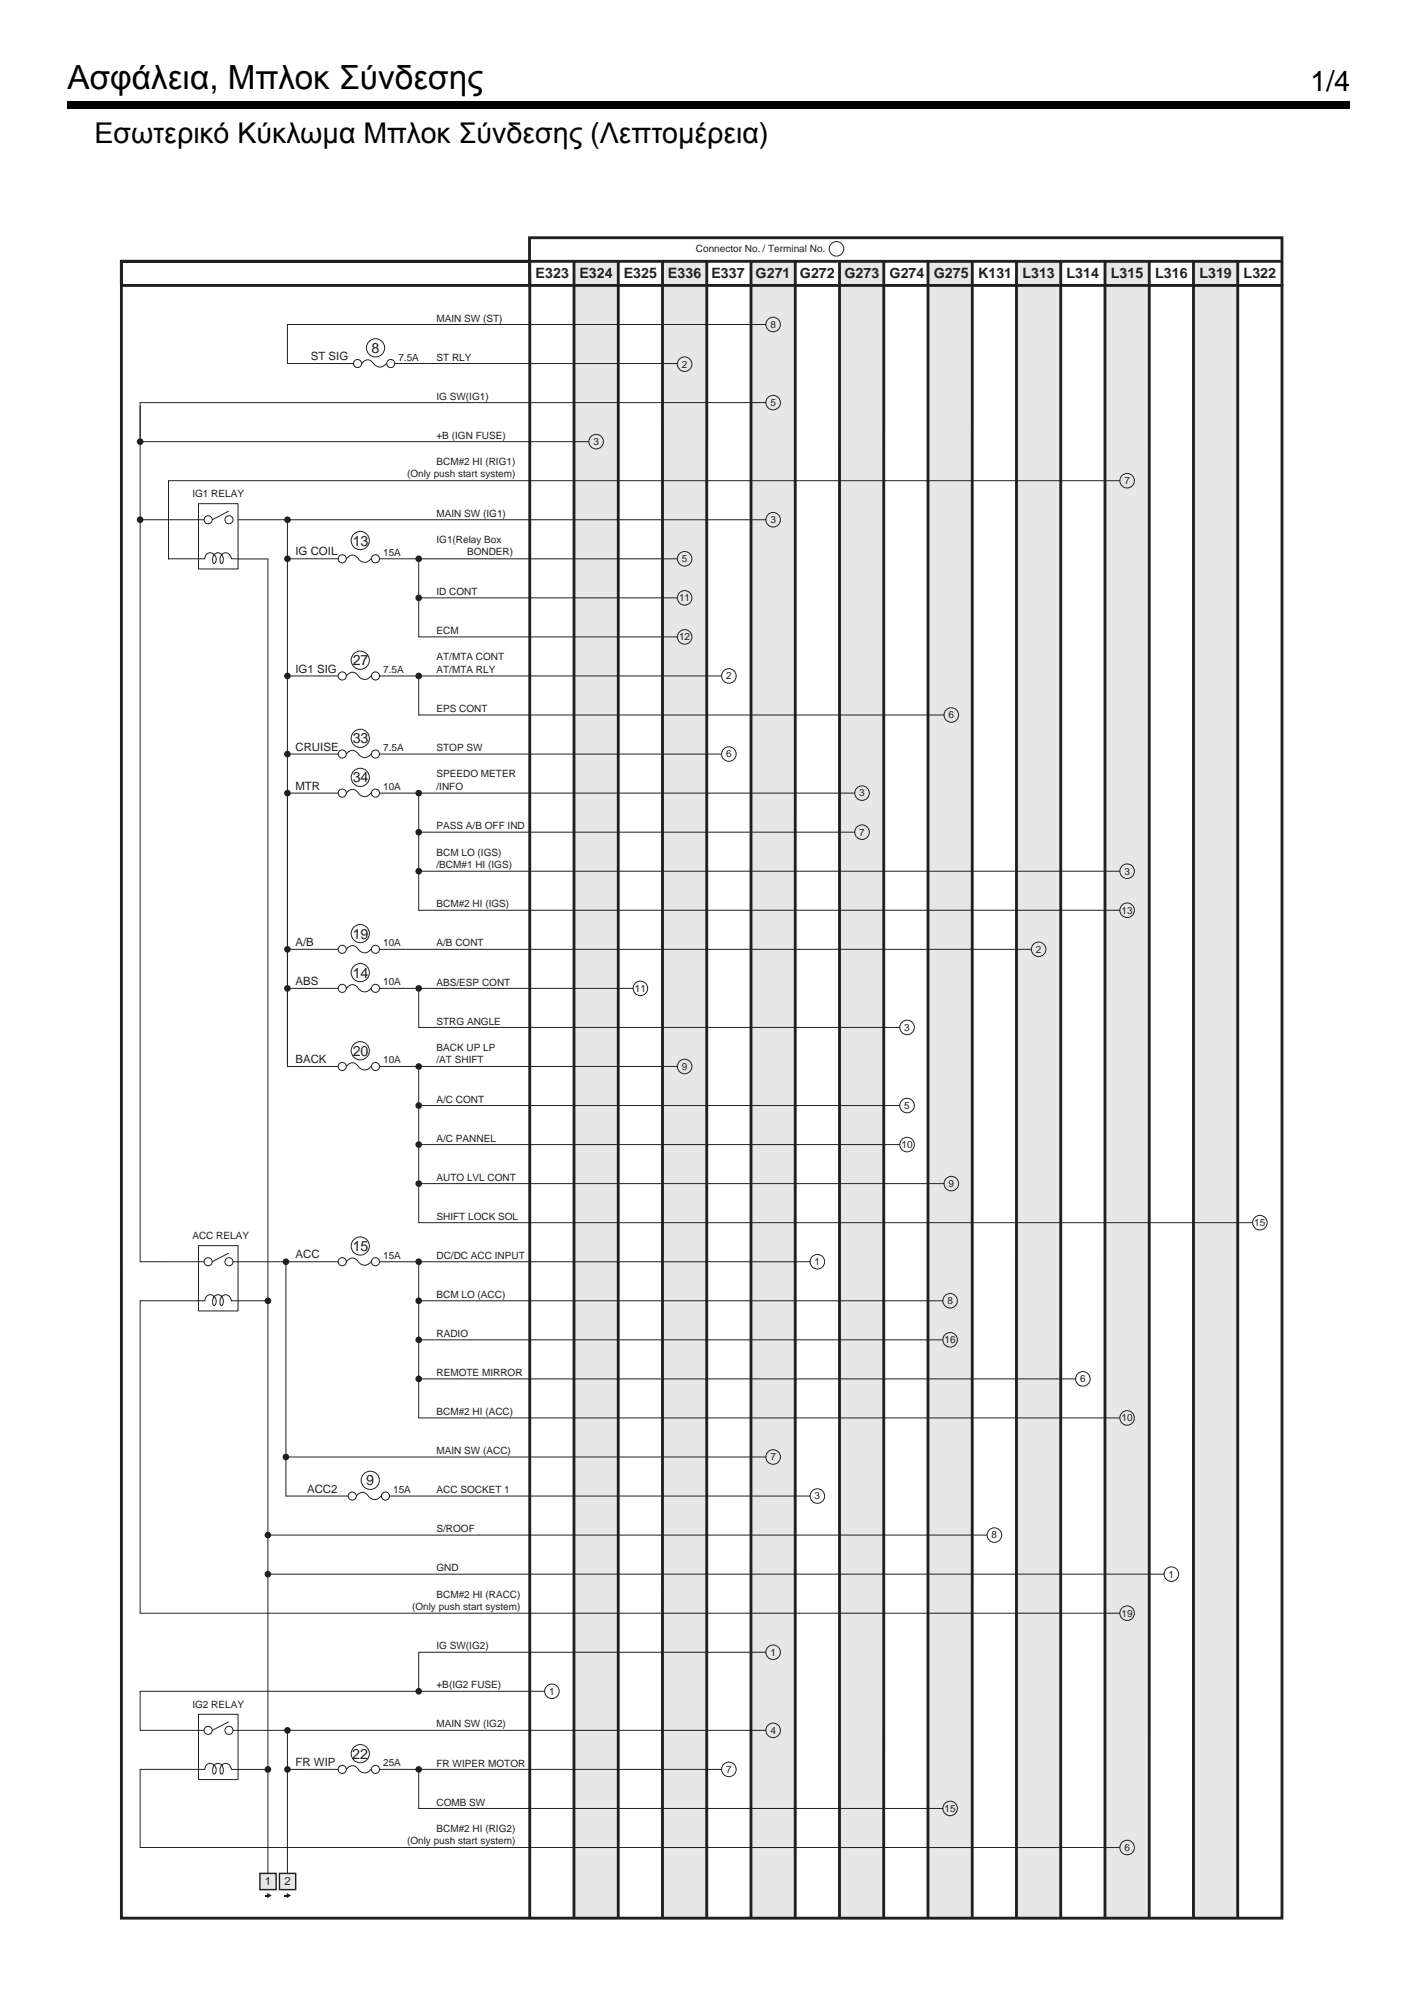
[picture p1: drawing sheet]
<svg xmlns="http://www.w3.org/2000/svg" width="210mm" height="297mm" viewBox="0 0 210 297" stroke-linecap="round" stroke-linejoin="round" font-family="sans-serif">
<path d="M10 15h190v1.1h-190z" fill="#000"/>
<path d="M10 35h190v260.2h-190z" fill="#fff"/>
<g fill="#e6e7e9">
<path d="M85 38.7h6.6v245.5h-6.6z"/>
<path d="M98.1 38.7h6.6v245.5h-6.6z"/>
<path d="M111.2 38.7h6.6v245.5h-6.6z"/>
<path d="M124.4 38.7h6.5v245.5h-6.5z"/>
<path d="M137.5 38.7h6.5v245.5h-6.5z"/>
<path d="M150.6 38.7h6.5v245.5h-6.5z"/>
<path d="M163.7 38.7h6.5v245.5h-6.5z"/>
<path d="M176.8 38.7h6.6l-.1 245.5h-6.5z"/>
</g>
<g fill="none" stroke="#231f20" stroke-width=".42">
<path d="M85 38.7h-6.5v245.5M91.6 38.7h-6.6v245.5M98.1 38.7h-6.5v245.5M104.7 38.7h-6.6v245.5M111.2 38.7h-6.5v245.5M117.8 38.7h-6.6v245.5M124.1 38.7h-6.3v245.5M130.9 38.7h-6.5v245.6M137.5 38.7h-6.6v245.5M144 38.7h-6.5v245.5M150.6 38.7h-6.6v245.5M157.1 38.7h-6.5v245.5"/>
<path d="M163.7 38.7h-6.6v245.5M170.2 38.7h-6.5v245.5M176.8 38.7h-6.6v245.5M183.4 38.7h-6.6v245.5M189.9 38.7h-6.5l-.1 245.5M18 42.3h171.9v241.9h-171.9z"/>
</g>
<g fill="none" stroke="#231f20" stroke-width=".15">
<path d="M20.8 59.6h92.6M113.4 48.1h-70.8v5.8h9.8M20.8 77h9.4M20.8 65.4h66.4M20.8 60.1v126.8M25 71.2h140.9M42.6 77h70.8M25 82.8h4.4M35.3 82.8h4.4M42.6 82.8h7.5M51.3 82.8a1.12 1.12 0 0 1 1.4-.4l.5 .6a1.11 1.11 0 0 0 1.7-.2M56.2 82.8h5.8"/>
<path d="M62 88.6h16.5"/>
<circle cx="50.7" cy="82.8" r=".6"/>
<circle cx="55.6" cy="82.8" r=".6"/>
</g>
<g fill="#231f20">
<circle cx="62" cy="82.8" r=".49"/>
<circle cx="62" cy="88.6" r=".49"/>
<circle cx="20.8" cy="65.4" r=".49"/>
<circle cx="20.8" cy="77" r=".49"/>
<circle cx="42.6" cy="77" r=".49"/>
<circle cx="42.6" cy="82.8" r=".49"/>
<circle cx="42.6" cy="100.1" r=".49"/>
</g>
<g fill="none" stroke="#231f20" stroke-width=".15">
<path d="M53.6 53.9a1.12 1.12 0 0 1 1.4-.4l.5 .5a1.11 1.11 0 0 0 1.7-.1M58.5 53.9h41.8M100.3 82.8h-38.3v11.6h38.3M50.1 100.1h-7M51.3 100.1a1.12 1.12 0 0 1 1.4-.4l.5 .6a1.11 1.11 0 0 0 1.7-.2M56.2 100.1h5.8M62 100.6v5.3M62 118v16.9"/>
<circle cx="53" cy="53.9" r=".6"/>
<circle cx="57.9" cy="53.9" r=".6"/>
<circle cx="101.4" cy="54" r="1.08"/>
<circle cx="114.5" cy="48.1" r="1.08"/>
<circle cx="114.5" cy="59.6" r="1.08"/>
<circle cx="88.3" cy="65.4" r="1.08"/>
<circle cx="114.5" cy="77" r="1.08"/>
<circle cx="167" cy="71.2" r="1.08"/>
<circle cx="101.4" cy="94.4" r="1.08"/>
<circle cx="101.4" cy="82.8" r="1.08"/>
<circle cx="101.4" cy="88.6" r="1.08"/>
<circle cx="50.7" cy="100.1" r=".6"/>
<circle cx="55.6" cy="100.1" r=".6"/>
<circle cx="108" cy="100.1" r="1.08"/>
</g>
<circle cx="62" cy="100.1" r=".49" fill="#231f20"/>
<g fill="none" stroke="#231f20" stroke-width=".15">
<path d="M62 105.9h77.8M62.5 100.1h44.4"/>
<circle cx="140.9" cy="105.9" r="1.08"/>
</g>
<circle cx="42.6" cy="146.4" r=".49" fill="#231f20"/>
<g fill="none" stroke="#231f20" stroke-width=".15">
<path d="M50.1 146.4h-7M51.3 146.4a1.12 1.12 0 0 1 1.4-.4l.5 .6a1.11 1.11 0 0 0 1.7-.2M56.2 146.4h5.8M62 146.9v5.3M20.8 192.7v46.3"/>
<circle cx="50.7" cy="146.4" r=".6"/>
<circle cx="55.6" cy="146.4" r=".6"/>
<circle cx="94.9" cy="146.4" r="1.08"/>
</g>
<circle cx="62" cy="146.4" r=".49" fill="#231f20"/>
<g fill="none" stroke="#231f20" stroke-width=".15">
<path d="M62 152.2h71.3M62.5 146.4h31.3"/>
<circle cx="134.4" cy="152.2" r="1.08"/>
</g>
<circle cx="42.6" cy="111.7" r=".49" fill="#231f20"/>
<g fill="none" stroke="#231f20" stroke-width=".15">
<path d="M50.1 111.7h-7M51.3 111.7a1.12 1.12 0 0 1 1.4-.4l.5 .6a1.11 1.11 0 0 0 1.7-.2M56.2 111.7h50.7"/>
<circle cx="50.7" cy="111.7" r=".6"/>
<circle cx="55.6" cy="111.7" r=".6"/>
<circle cx="108" cy="111.7" r="1.08"/>
</g>
<circle cx="42.6" cy="140.6" r=".49" fill="#231f20"/>
<g fill="none" stroke="#231f20" stroke-width=".15">
<path d="M51.3 140.6a1.12 1.12 0 0 1 1.4-.4l.5 .6a1.11 1.11 0 0 0 1.7-.2M56.2 140.6h96.6"/>
<circle cx="50.7" cy="140.6" r=".6"/>
<circle cx="55.6" cy="140.6" r=".6"/>
<circle cx="153.9" cy="140.6" r="1.08"/>
</g>
<circle cx="42.6" cy="117.5" r=".49" fill="#231f20"/>
<g fill="none" stroke="#231f20" stroke-width=".15">
<path d="M50.1 117.5h-7M51.3 117.5a1.12 1.12 0 0 1 1.4-.4l.5 .6a1.11 1.11 0 0 0 1.7-.2M56.2 117.5h5.8M50.1 140.6h-7"/>
<circle cx="50.7" cy="117.5" r=".6"/>
<circle cx="55.6" cy="117.5" r=".6"/>
<circle cx="127.7" cy="117.5" r="1.08"/>
<circle cx="127.7" cy="123.3" r="1.08"/>
</g>
<g fill="#231f20">
<circle cx="62" cy="117.5" r=".49"/>
<circle cx="62" cy="123.3" r=".49"/>
<circle cx="62" cy="129.1" r=".49"/>
</g>
<g fill="none" stroke="#231f20" stroke-width=".15">
<path d="M62.5 117.5h64.1M62 123.3h64.6M62 129.1h103.9M62 134.9h103.9M50.1 158h-7.5M51.3 158a1.12 1.12 0 0 1 1.4-.4l.5 .6a1.11 1.11 0 0 0 1.7-.2M56.2 158h5.8M62 158.5v22.6"/>
<circle cx="167" cy="129.1" r="1.08"/>
<circle cx="167" cy="134.9" r="1.08"/>
<circle cx="50.7" cy="158" r=".6"/>
<circle cx="55.6" cy="158" r=".6"/>
<circle cx="101.4" cy="158" r="1.08"/>
<circle cx="134.4" cy="163.8" r="1.08"/>
</g>
<g fill="#231f20">
<circle cx="62" cy="158" r=".49"/>
<circle cx="62" cy="163.8" r=".49"/>
<circle cx="62" cy="169.6" r=".49"/>
<circle cx="62" cy="175.4" r=".49"/>
</g>
<g fill="none" stroke="#231f20" stroke-width=".15">
<path d="M25 71.2v11.6M29.4 74.6h5.9v9.7h-5.9zM33.8 75.8l-2.3 1.2M42.6 77.5v80M29.4 82.8h.9a.84 .84 0 0 1 .9-.9 .84 .84 0 0 1 .8 .9v.4l-.3 .3a.96 .96 0 0 1 .6-1.6 .94 .94 0 0 1 .7 .6 .94 .94 0 0 1-.2 1 .96 .96 0 0 1 .6-1.6 .96 .96 0 0 1 .9 .9h1M39.7 82.8v194.7M78.5 88.6h21.8M62.5 158h37.8M62 163.8h71.3M62 169.6h71.3M62 175.4h77.8M29.4 184.5h5.9v9.7h-5.9z"/>
<path d="M30.2 186.9h-9.4M33.8 185.7l-2.3 1.2M35.3 192.7h-1a.86 .86 0 0 0-1-.9 .86 .86 0 0 0-.7 1.1v.3l.2 .2a.9 .9 0 0 0 .2-1.1 .9 .9 0 0 0-1-.4 1.01 1.01 0 0 0-.3 1.5 .88 .88 0 0 0 .1-1.3 .88 .88 0 0 0-1.3 0l-.2 .6h-9.5M62 187.4v22.7M62 181.1h123.6M29.4 254h5.9v9.6h-5.9zM33.8 255.1l-2.3 1.2M29.4 262.1h.9a.84 .84 0 0 1 .9-.8 .84 .84 0 0 1 .8 .8v.5l-.3 .2a.96 .96 0 0 1 .6-1.6 .94 .94 0 0 1 .7 .7 .94 .94 0 0 1-.2 .9 .96 .96 0 0 1 .6-1.6 .96 .96 0 0 1 .9 .9h1M50.1 262.1h-7.5M51.3 262.1a1.12 1.12 0 0 1 1.4-.4l.5 .6a1.11 1.11 0 0 0 1.7-.2"/>
<circle cx="123.9" cy="36.9" r="1.08"/>
<circle cx="30.8" cy="77" r=".6"/>
<circle cx="33.9" cy="77" r=".6"/>
<circle cx="134.4" cy="169.6" r="1.08"/>
<circle cx="140.9" cy="175.4" r="1.08"/>
<circle cx="30.8" cy="186.9" r=".6"/>
<circle cx="33.9" cy="186.9" r=".6"/>
<circle cx="186.6" cy="181.1" r="1.08"/>
<circle cx="30.8" cy="256.4" r=".6"/>
<circle cx="33.9" cy="256.4" r=".6"/>
<circle cx="50.7" cy="262.1" r=".6"/>
<circle cx="55.6" cy="262.1" r=".6"/>
</g>
<path d="M78.5 42.3l-.1-3.6h-60.4v3.6v-3.6h60.4v-3.5h111.5v7.1" fill="none" stroke="#231f20" stroke-width=".42"/>
<g fill="#231f20">
<circle cx="42.6" cy="256.4" r=".49"/>
<circle cx="42.6" cy="262.1" r=".49"/>
<circle cx="39.7" cy="262.1" r=".49"/>
<circle cx="39.7" cy="192.7" r=".49"/>
<circle cx="42.4" cy="186.9" r=".49"/>
<circle cx="42.4" cy="215.9" r=".49"/>
<circle cx="39.7" cy="227.4" r=".49"/>
<circle cx="39.7" cy="233.2" r=".49"/>
</g>
<g fill="none" stroke="#231f20" stroke-width=".15">
<path d="M39.7 192.7h-4.4M50.1 186.9h-15.6M51.3 186.9a1.12 1.12 0 0 1 1.4-.4l.5 .6a1.11 1.11 0 0 0 1.7-.2M56.2 186.9h5.8"/>
<circle cx="50.7" cy="186.9" r=".6"/>
<circle cx="55.6" cy="186.9" r=".6"/>
<circle cx="121.1" cy="186.9" r="1.08"/>
<circle cx="140.7" cy="192.7" r="1.08"/>
</g>
<g fill="#231f20">
<circle cx="62" cy="186.9" r=".49"/>
<circle cx="62" cy="192.7" r=".49"/>
<circle cx="62" cy="198.5" r=".49"/>
<circle cx="62" cy="204.3" r=".49"/>
<circle cx="62" cy="250.6" r=".49"/>
</g>
<path d="M62.5 186.9h57.5M56.2 262.1h5.8M62 262.6v5.3" fill="none" stroke="#231f20" stroke-width=".15"/>
<circle cx="62" cy="262.1" r=".49" fill="#231f20"/>
<g fill="none" stroke="#231f20" stroke-width=".15">
<path d="M20.8 59.6v5.3M35.3 77h6.8M42.6 118v40M42.4 186.9v34.7h9.2M62 192.7h77.7M62 198.5h77.7M42.4 215.9h71M62 204.3h97.3M62 210.1h103.9M20.8 239h145.1M40.2 227.4h106M40.2 233.2h132.2"/>
<path d="M52.8 221.6a1.12 1.12 0 0 1 1.4-.4l.5 .6a1.11 1.11 0 0 0 1.7-.2M57.7 221.6h62.3M34.5 256.4h78.9M42.6 256.4v21.1M80.7 250.6h-59.9v5.8h9.4M113.4 244.8h-51.4v5.8M29.4 262.1h-8.6v11.6h145.1M35.3 262.1h4.4M62 267.9h77.7M62.5 262.1h44.4"/>
<circle cx="140.7" cy="198.5" r="1.08"/>
<circle cx="114.5" cy="215.9" r="1.08"/>
<circle cx="160.4" cy="204.3" r="1.08"/>
<circle cx="167" cy="210.1" r="1.08"/>
<circle cx="52.2" cy="221.6" r=".6"/>
<circle cx="57.1" cy="221.6" r=".6"/>
<circle cx="121.1" cy="221.6" r="1.08"/>
<circle cx="147.3" cy="227.4" r="1.08"/>
<circle cx="167" cy="239" r="1.08"/>
<circle cx="173.5" cy="233.2" r="1.08"/>
<circle cx="81.8" cy="250.6" r="1.08"/>
<circle cx="114.5" cy="256.4" r="1.08"/>
<circle cx="114.5" cy="244.8" r="1.08"/>
<circle cx="108" cy="262.1" r="1.08"/>
<circle cx="140.7" cy="267.9" r="1.08"/>
<circle cx="167" cy="273.7" r="1.08"/>
</g>
<g fill="#231f20">
<path d="M42.5 280.4l.6 .4-.6 .4z"/>
<path d="M42.1 280.7h.6v.2h-.6z"/>
</g>
<path d="M41.4 277.5h2.4v2.4h-2.4z" fill="#e7e8e9"/>
<path d="M41.4 277.5h2.4v2.4h-2.4z" fill="none" stroke="#231f20" stroke-width=".21"/>
<g fill="#231f20">
<path d="M39.6 280.4l.6 .4-.6 .4z"/>
<path d="M39.2 280.7h.6v.2h-.6z"/>
</g>
<path d="M38.5 277.5h2.4v2.4h-2.4z" fill="#e7e8e9"/>
<path d="M38.5 277.5h2.4v2.4h-2.4z" fill="none" stroke="#231f20" stroke-width=".21"/>
<g fill="none" stroke="#231f20" stroke-width=".15">
<circle cx="55.6" cy="51.5" r="1.35"/>
<circle cx="53.4" cy="97.8" r="1.35"/>
<circle cx="53.4" cy="80.1" r="1.35"/>
<circle cx="53.4" cy="115.2" r="1.35"/>
<circle cx="53.4" cy="109.4" r="1.35"/>
<circle cx="53.4" cy="138.3" r="1.35"/>
<circle cx="53.4" cy="144.1" r="1.35"/>
<circle cx="53.4" cy="155.7" r="1.35"/>
<circle cx="53.4" cy="184.6" r="1.35"/>
<circle cx="54.8" cy="219.3" r="1.35"/>
<circle cx="53.4" cy="259.8" r="1.35"/>
</g>
<text font-size="4.9" x="10" y="13.2">Ασφάλεια, Μπλοκ Σύνδεσης</text>
<g font-size="4.2">
<text x="194.1" y="13.4">1/4</text>
<text x="14" y="21.2">Εσωτερικό Κύκλωμα Μπλοκ Σύνδεσης (Λεπτομέρεια)</text>
</g>
<g font-size="2.1" fill="#231f20">
<text x="79.3" y="41.2">E323</text>
<text x="85.8" y="41.2">E324</text>
<text x="92.4" y="41.2">E325</text>
<text x="98.9" y="41.2">E336</text>
<text x="105.4" y="41.2">E337</text>
<text x="111.9" y="41.2">G271</text>
<text x="118.5" y="41.2">G272</text>
<text x="125.1" y="41.2">G273</text>
<text x="131.8" y="41.2">G274 G275 K131</text>
<text x="151.4" y="41.2">L313</text>
<text x="158" y="41.2">L314</text>
<text x="164.6" y="41.2">L315</text>
<text x="171.1" y="41.2">L316</text>
<text x="177.7" y="41.2">L319</text>
<text x="184.2" y="41.2">L322</text>
<text x="55" y="52.2">8</text>
<text x="52.2" y="80.8">13</text>
<text x="52.2" y="98.6">27</text>
<text x="52.2" y="110.1">33</text>
<text x="52.2" y="115.9">34</text>
<text x="52.2" y="139.1">19</text>
<text x="52.2" y="144.8">14</text>
<text x="52.2" y="156.4">20</text>
<text x="52.2" y="185.3">15</text>
<text x="54.3" y="220">9</text>
<text x="52.2" y="260.5">22</text>
</g>
<g font-size="1.7" fill="#231f20">
<text x="46" y="53.3">ST SIG</text>
<text x="43.8" y="82.3">IG COIL</text>
<text x="43.8" y="99.6">IG1 SIG</text>
<text x="43.8" y="111.2">CRUISE</text>
<text x="43.8" y="117">MTR</text>
<text x="43.8" y="140.1">A/B</text>
<text x="43.8" y="145.9">ABS</text>
<text x="43.8" y="157.5">BACK</text>
<text x="43.8" y="186.4">ACC</text>
<text x="45.5" y="221.1">ACC2</text>
<text x="43.8" y="261.6">FR WIP</text>
<text x="39.2" y="279.2">1</text>
<text x="42.1" y="279.2">2</text>
</g>
<g font-size="1.5" fill="#231f20">
<text x="103.1" y="37.4">Connector No. / Terminal No.</text>
<text x="64.7" y="47.6">MAIN SW (ST)</text>
<text x="59" y="53.4">7.5A</text>
<text x="64.7" y="53.4">ST RLY</text>
<text x="114.1" y="48.6">8</text>
<text x="64.7" y="59.2">IG SW(IG1)</text>
<text x="101" y="54.5">2</text>
<text x="64.7" y="65">+B (IGN FUSE)</text>
<text x="87.9" y="66">3</text>
<text x="114.1" y="60.2">5</text>
<text x="60.3" y="70.7">(Only push start system)</text>
<text x="64.7" y="68.9">BCM#2 HI (RIG1)</text>
<text x="166.6" y="71.7">7</text>
<text x="28.5" y="73.7">IG1 RELAY</text>
<text x="64.7" y="76.6">MAIN SW (IG1)</text>
<text x="114.1" y="77.5">3</text>
<text x="56.8" y="82.3">15A</text>
<text x="64.7" y="80.5">IG1(Relay Box</text>
<text x="69.2" y="82.3">BONDER)</text>
<text x="101" y="83.3">5</text>
<text x="64.7" y="88.1">ID CONT</text>
<text x="100.6" y="89.1">11</text>
<text x="64.7" y="93.9">ECM</text>
<text x="100.6" y="94.9">12</text>
<text x="56.8" y="99.7">7.5A</text>
<text x="64.7" y="97.8">AT/MTA CONT</text>
<text x="64.7" y="99.6">AT/MTA RLY</text>
<text x="107.6" y="100.6">2</text>
<text x="64.7" y="105.5">EPS CONT</text>
<text x="140.5" y="106.4">6</text>
<text x="56.8" y="111.3">7.5A</text>
<text x="64.7" y="111.3">STOP SW</text>
<text x="107.6" y="112.2">6</text>
<text x="56.8" y="117">10A</text>
<text x="64.7" y="115.2">SPEEDO METER</text>
<text x="64.7" y="117">/INFO</text>
<text x="127.3" y="118">3</text>
<text x="64.7" y="122.9">PASS A/B OFF IND</text>
<text x="127.3" y="123.8">7</text>
<text x="64.7" y="126.7">BCM LO (IGS)</text>
<text x="64.7" y="128.6">/BCM#1 HI (IGS)</text>
<text x="166.6" y="129.6">3</text>
<text x="64.7" y="134.4">BCM#2 HI (IGS)</text>
<text x="166.1" y="135.4">13</text>
<text x="56.8" y="140.2">10A</text>
<text x="64.7" y="140.2">A/B CONT</text>
<text x="153.4" y="141.1">2</text>
<text x="56.8" y="146">10A</text>
<text x="64.7" y="146">ABS/ESP CONT</text>
<text x="94" y="146.9">11</text>
<text x="64.7" y="151.8">STRG ANGLE</text>
<text x="64.7" y="155.7">BACK UP LP</text>
<text x="134" y="152.7">3</text>
<text x="56.8" y="157.5">10A</text>
<text x="64.7" y="157.5">/AT SHIFT</text>
<text x="101" y="158.5">9</text>
<text x="64.7" y="163.4">A/C CONT</text>
<text x="134" y="164.3">5</text>
<text x="64.7" y="169.1">A/C PANNEL</text>
<text x="133.5" y="170.1">10</text>
<text x="64.7" y="174.9">AUTO LVL CONT</text>
<text x="140.5" y="175.9">9</text>
<text x="28.5" y="183.6">ACC RELAY</text>
<text x="64.7" y="180.7">SHIFT LOCK SOL</text>
<text x="185.8" y="181.6">15</text>
<text x="56.8" y="186.5">15A</text>
<text x="64.7" y="186.5">DC/DC ACC INPUT</text>
<text x="120.7" y="187.4">1</text>
<text x="64.7" y="192.3">BCM LO (ACC)</text>
<text x="140.3" y="193.2">8</text>
<text x="64.7" y="198.1">RADIO</text>
<text x="64.7" y="203.9">REMOTE MIRROR</text>
<text x="139.9" y="199">16</text>
<text x="64.7" y="209.6">BCM#2 HI (ACC)</text>
<text x="160" y="204.8">6</text>
<text x="64.7" y="215.4">MAIN SW (ACC)</text>
<text x="166.1" y="210.6">10</text>
<text x="58.2" y="221.2">15A</text>
<text x="64.7" y="221.2">ACC SOCKET 1</text>
<text x="114.1" y="216.4">7</text>
<text x="64.7" y="227">S/ROOF</text>
<text x="120.7" y="222.1">3</text>
<text x="146.9" y="227.9">8</text>
<text x="64.7" y="232.8">GND</text>
<text x="173.1" y="233.7">1</text>
<text x="61" y="238.5">(Only push start system)</text>
<text x="64.7" y="236.7">BCM#2 HI (RACC)</text>
<text x="166.1" y="239.5">19</text>
<text x="64.7" y="244.4">IG SW(IG2)</text>
<text x="114.1" y="245.3">1</text>
<text x="64.7" y="250.1">+B(IG2 FUSE)</text>
<text x="81.3" y="251.1">1</text>
<text x="28.5" y="253">IG2 RELAY</text>
<text x="64.7" y="255.9">MAIN SW (IG2)</text>
<text x="114.1" y="256.8">4</text>
<text x="56.8" y="261.7">25A</text>
<text x="64.7" y="261.7">FR WIPER MOTOR</text>
<text x="107.6" y="262.6">7</text>
<text x="64.7" y="267.5">COMB SW</text>
<text x="139.9" y="268.4">15</text>
<text x="60.3" y="273.2">(Only push start system)</text>
<text x="64.7" y="271.4">BCM#2 HI (RIG2)</text>
<text x="166.6" y="274.2">6</text>
</g>
</svg>
